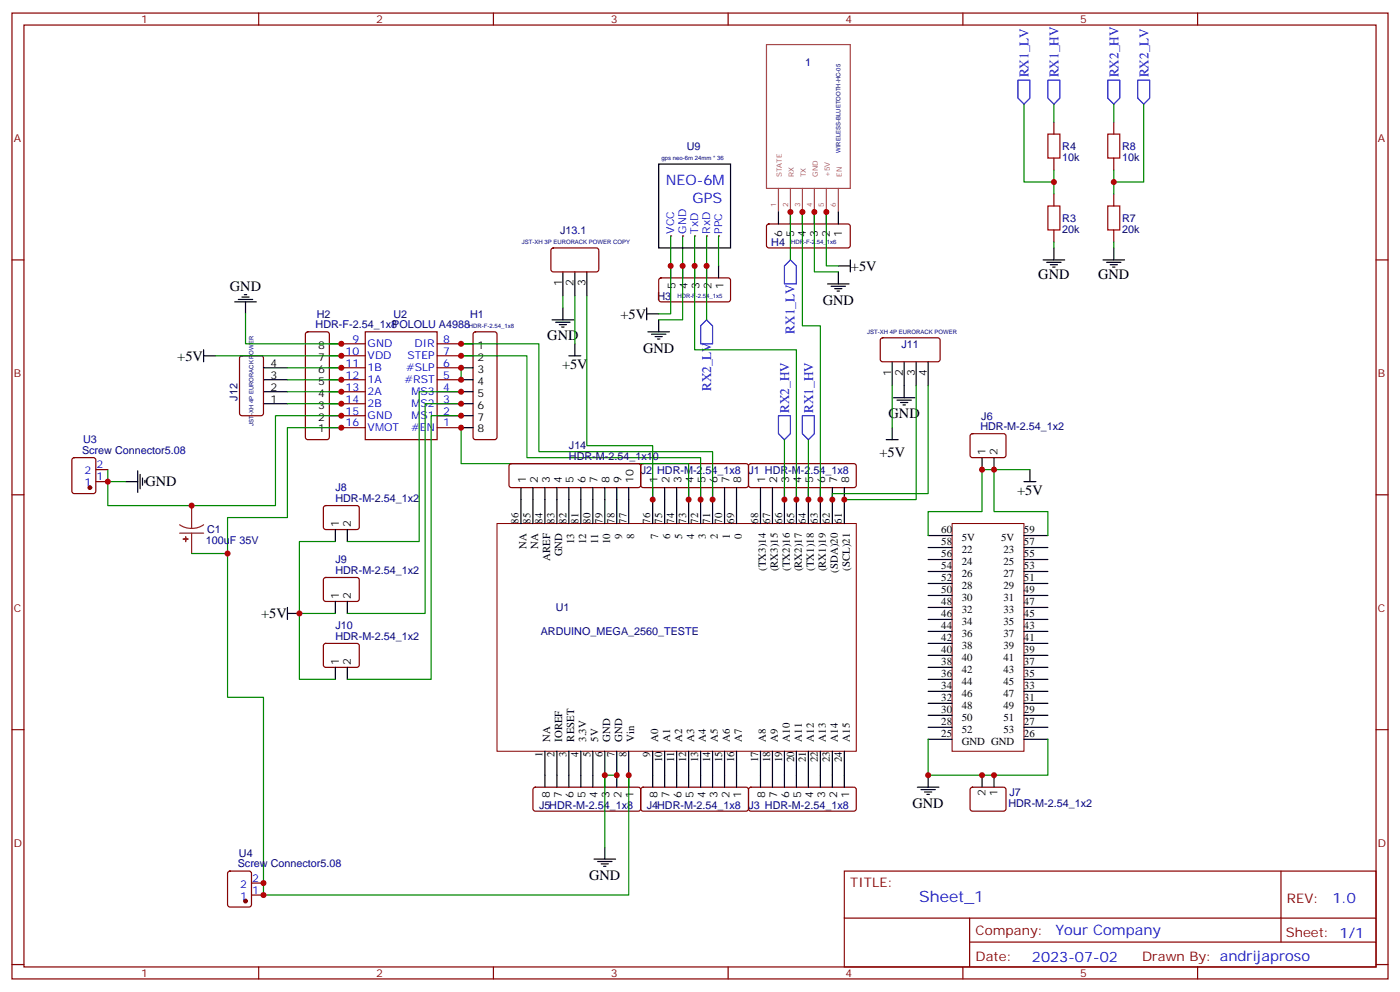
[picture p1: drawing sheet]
<svg xmlns="http://www.w3.org/2000/svg" width="412mm" height="292mm" viewBox="0 0 412 292" stroke-linecap="round" stroke-linejoin="round" font-family="sans-serif">
<g fill="none" stroke="#870000" stroke-width=".35">
<path d="M3.5 3.8h405.4v284.4h-405.4zM7.1 7.4h398.2v277.3h-398.2zM76.2 3.8v3.6M145.3 3.8v3.6M214.5 3.8v3.6M283.6 3.8v3.6M352.8 3.8v3.6M3.5 76.5h3.6M162.5 73.2l.5-.2h13l.4 .7-.1 5.9-.6 .4h-13l-.4-.7v-5.6zM226 66.1l.5-.2 23.5 .1 .5 .6-.1 6-.6 .4-23.6-.1-.4-.6v-5.7zM405.3 76.5h3.6M90.2 97.9l.5-.2h5.6l.5 .2 .2 .5v30.3l-.2 .5-.5 .2h-5.6l-.5-.2-.2-.5v-30.3z"/>
<path d="M107.6 97.7h21.2v31.7h-21.2zM139.6 97.9l.5-.2h5.6l.5 .2 .2 .5v30.3l-.2 .5-.5 .2h-5.6l-.5-.2-.3-.5v-30.3zM194.3 82l.4-.2 20.1 .1 .4 .6-.1 5.9-.6 .5-20-.1-.5-.6v-5.7zM259.5 99.7l.5-.3 16.5 .1 .4 .7v5.9l-.7 .4-16.5-.1-.4-.6v-5.6zM70.8 104.9l.5-.2h5.6l.7 .5v16.5l-.5 .6-5.8 .1-.7-.5v-16.5zM100.5 118.9h7.1M100.5 115.3h7.1M100.5 111.8h7.1M100.5 108.3h7.1M100.5 104.7h7.1M100.5 101.2h7.1M128.8 118.9h7"/>
<path d="M128.8 115.3h7M128.8 111.8h7M128.8 108.3h7M128.8 104.7h7M128.8 101.2h7M21.4 134.9l.5-.2h5.6l.7 .5v9.4l-.4 .7h-5.9l-.7-.5v-9.4zM28.2 138.3h3.5M100.5 125.9h7.1M100.5 122.4h7.1M128.8 125.9h7M128.8 122.4h7M189 136.7l.4-.2h30.4l.5 .2 .2 .5v5.6l-.2 .5-.5 .2h-30.4l-.5-.2-.2-.5v-5.6z"/>
<path d="M220.7 136.7l.5-.2h30.3l.5 .2 .2 .5v5.6l-.2 .5-.5 .2h-30.3l-.5-.2-.2-.5v-5.6zM286 127.9l.5-.2h9.4l.4 .7v5.9l-.7 .4h-9.4l-.4-.7v-5.6zM3.5 145.7h3.6M28.2 141.8h3.5M95.5 149l.5-.2 9.4 .1 .4 .6v6l-.7 .4-9.4-.1-.5-.6v-5.7zM405.3 145.7h3.6M95.5 170.2l.5-.2 9.4 .1 .4 .6v5.9l-.7 .5-9.4-.1-.5-.6v-5.7zM95.5 189.6l.5-.2 9.4 .1 .4 .6v5.9l-.7 .5-9.4-.1-.5-.6v-5.7zM3.5 214.8h3.6M405.3 214.8h3.6M157.2 231.9l.5-.2h30.3l.5 .2 .2 .5v5.7l-.2 .5-.5 .2h-30.3l-.5-.2-.2-.5v-5.7zM189 231.9l.4-.2h30.4l.5 .2 .2 .5v5.7l-.2 .5-.5 .2h-30.4l-.5-.2-.2-.5v-5.7z"/>
<path d="M220.7 231.9l.5-.2h30.3l.5 .2 .2 .5v5.7l-.2 .5-.5 .2h-30.3l-.5-.2-.2-.5v-5.7zM286 231.9l.5-.2 9.4 .1 .4 .6v6l-.7 .4-9.4-.1-.4-.6v-5.7zM67.3 256.6l.4-.2h5.7l.6 .5 .1 9.4-.5 .7h-5.9l-.6-.4-.1-9.5zM74.1 260h3.5M248.7 256.4h156.6v28.3h-156.6zM377.3 256.5v20.8M74.1 263.5h3.5M248.7 270.3h156.5M285.6 277.3h119.6M285.6 270.3v14.1M3.5 284h3.6M76.2 284.7v3.5"/>
<path d="M145.3 284.7v3.5M214.5 284.7v3.5M283.6 284.7v3.5M352.8 284.7v3.5M405.3 284h3.6"/>
</g>
<path d="M146.4 154.1h105.8v67.1h-105.8zM280.5 154.1h21.1v67.1h-21.1z" fill="none" stroke="#800000" stroke-width=".29"/>
<g fill="none" stroke="#000" stroke-width=".35">
<path d="M197.6 78.3v3.5M201.1 78.3v3.5M204.6 78.3v3.5M208.1 78.3v3.5M211.7 78.3v3.5M229.3 62.4v3.5M232.8 62.4v3.5M236.4 62.4v3.5M239.9 62.4v3.5M243.4 62.4v3.5M246.9 62.4v3.5M246.9 78.3h3.6"/>
<path d="M250.5 76.5v3.5M69.1 88.9h6.4M70.2 88.2h4.2M71.3 87.5h2.1M72 86.7h.7M72.3 88.9v3.5M162.6 94.2h6.4M163.7 94.9h4.2M164.7 95.6h2.2M165.5 96.3h.7M165.8 80v7.1M165.8 90.6v3.6"/>
<path d="M169.3 80v7.1M172.9 80v7.1M190.5 92.4h3.5M190.5 90.6v3.6M190.9 97.7h6.3M191.9 98.4h4.2M193 99.1h2.1M193.7 99.8h.7M194 94.2v3.5M243.8 83.6h6.3M244.8 84.3h4.3M245.9 85h2.1"/>
<path d="M246.6 85.7h.7M246.9 80v3.6M60 104.7h3.5M60 103v3.5M77.6 108.3h7.1M77.6 111.8h7.1M77.6 115.3h7.1M77.6 118.9h7.1M97 101.2h3.5M97 104.7h3.5M97 108.3h3.5M97 111.8h3.5"/>
<path d="M97 115.3h3.5M97 118.9h3.5M135.8 101.2h3.5M135.8 104.7h3.5M135.8 108.3h3.5M135.8 111.8h3.5M135.8 115.3h3.5M135.8 118.9h3.5M167.6 104.7h3.5M169.3 101.2v3.5M262.8 106.5v7.1M263.2 117.1h6.3"/>
<path d="M264.2 117.8h4.3M265.3 118.5h2.1M266 119.2h.7M266.3 106.5v10.6M269.9 106.5v7.1M273.4 106.5v7.1M40.6 138.6v6.4M41.3 139.7v4.2M97 122.4h3.5M97 125.9h3.5M135.8 122.4h3.5M135.8 125.9h3.5"/>
<path d="M261.1 129.4h3.5M262.8 125.9v3.5M289.3 134.7v3.6M292.8 134.7v3.6M303.4 138.3v3.5M37 141.8h3.6M42 140.7v2.1M42.7 141.4v.7M98.8 155.9v3.5M102.3 155.9v3.5M153.5 147.1v7M157 147.1v7"/>
<path d="M160.5 147.1v7M164 147.1v7M167.6 147.1v7M171.1 147.1v7M174.6 147.1v7M178.2 147.1v7M181.7 147.1v7M185.2 147.1v7M192.3 143.5v10.6M195.8 143.5v10.6M199.3 143.5v10.6M202.8 143.5v10.6"/>
<path d="M206.4 143.5v10.6M209.9 143.5v10.6M213.4 143.5v10.6M217 143.5v10.6M224 143.5v10.6M227.5 143.5v10.6M231.1 143.5v10.6M234.6 143.5v10.6M238.1 143.5v10.6M241.7 143.5v10.6M245.2 143.5v10.6M248.7 143.5v10.6"/>
<path d="M273.4 157.7h7.1M301.6 157.7h7.1M301.6 141.8h3.6M84.7 178.8v3.6M98.8 177.1v3.5M102.3 177.1v3.5M273.4 178.8h7.1M273.4 175.3h7.1M273.4 171.8h7.1M273.4 168.2h7.1M273.4 164.7h7.1M273.4 161.2h7.1"/>
<path d="M301.6 178.8h7.1M301.6 175.3h7.1M301.6 171.8h7.1M301.6 168.2h7.1M301.6 164.7h7.1M301.6 161.2h7.1M84.7 180.6h3.5M98.8 196.5v3.5M102.3 196.5v3.5M273.4 200h7.1M273.4 196.5h7.1M273.4 192.9h7.1"/>
<path d="M273.4 189.4h7.1M273.4 185.9h7.1M273.4 182.4h7.1M301.6 200h7.1M301.6 196.5h7.1M301.6 192.9h7.1M301.6 189.4h7.1M301.6 185.9h7.1M301.6 182.4h7.1M273.4 217.6h7.1M273.4 214.1h7.1M273.4 210.6h7.1"/>
<path d="M273.4 207h7.1M273.4 203.5h7.1M301.6 217.6h7.1M301.6 214.1h7.1M301.6 210.6h7.1M301.6 207h7.1M301.6 203.5h7.1M160.5 221.2v10.5M164 221.2v10.5M167.6 221.2v10.5M171.1 221.2v10.5M174.6 221.2v10.5"/>
<path d="M178.2 221.2v10.5M181.7 221.2v10.5M185.2 221.2v10.5M192.3 221.2v10.5M195.8 221.2v10.5M199.3 221.2v10.5M202.8 221.2v10.5M206.4 221.2v10.5M209.9 221.2v10.5M213.4 221.2v10.5M217 221.2v10.5M224 221.2v10.5"/>
<path d="M227.5 221.2v10.5M231.1 221.2v10.5M234.6 221.2v10.5M238.1 221.2v10.5M241.7 221.2v10.5M245.2 221.2v10.5M248.7 221.2v10.5M270.2 231.7h6.4M271.3 232.4h4.2M272.3 233.2h2.2M273 233.9h.8M273.4 228.2v3.5"/>
<path d="M289.3 228.2v3.5M292.8 228.2v3.5M175 252.9h6.3M176 253.6h4.3M177.1 254.3h2.1M177.8 255h.7M178.2 249.4v3.5"/>
</g>
<path d="M225.8 13.1h24.7v42.4h-24.7zM229.3 55.5v6.9M232.8 55.5v6.9M236.4 55.5v6.9M239.9 55.5v6.9M243.4 55.5v6.9M246.9 55.5v6.9" fill="none" stroke="#a64a4a" stroke-width=".35"/>
<g fill="none" stroke="#008700" stroke-width=".35">
<path d="M201.1 69.5v24.7h-7.1M239.9 62.4v17.6h7M243.4 62.4v15.9h3.5M72.3 92.4v8.8h28.2M165.8 87.1v3.5M169.3 87.1v14.1M172.9 87.1v44.1h19.4v15.9M63.5 104.7h37M84.7 118.9h15.8M84.7 115.3h15.8M84.7 111.8h15.8M84.7 108.3h15.8"/>
<path d="M135.8 101.2h22.9v31.8h51.2v14.1M135.8 104.7h19.4v30h51.2v12.4M135.8 118.9h-10.6v61.7h-22.9M135.8 115.3h-12.3v44.1h-21.2M135.8 108.3v3.5M262.8 113.6v12.3M269.9 113.6v33.5h-21.2M273.4 113.6v31.7h-28.2v1.8M31.7 138.3v3.5h5.3M100.5 125.9h-15.8v26.5h-17.7v52.9h10.6v58.2h107.6v-35.3M100.5 122.4h-19.4v26.4h-49.4v-7M135.8 125.9v10.6h67v10.6"/>
<path d="M135.8 122.4h-8.8v77.6h-24.7M292.8 138.3h-3.5v12.3h-15.9v7.1M292.8 138.3v12.3h15.9v7.1M292.8 138.3h10.6M98.8 159.4h-10.6v21.2h10.6M56.4 162.9h10.6M88.2 180.6v19.4h10.6M273.4 217.6v10.6h35.3v-10.6M181.7 228.2h-3.5v21.2"/>
</g>
<g fill="#870000" stroke="#870000" stroke-width=".35">
<circle cx="26.5" cy="143.5" r=".53"/>
<circle cx="72.3" cy="265.3" r=".53"/>
</g>
<path d="M52.9 154.5l1.7 .8 1.8 .2M52.9 157h7.1M56.4 148.8v6.7M56.4 157v5.9M60 154.5l-1.7 .8-1.9 .2" fill="none" stroke="#8c2424" stroke-width=".35"/>
<g fill="#8c2424" stroke="#8c2424" stroke-width=".35">
<path d="M54 158.7h1.4z"/>
<path d="M54.7 158v1.4z"/>
</g>
<g fill="#870000">
<circle cx="211.7" cy="69.5" r=".18"/>
<circle cx="208.1" cy="69.5" r=".18"/>
<circle cx="204.6" cy="69.5" r=".18"/>
<circle cx="201.1" cy="69.5" r=".18"/>
<circle cx="197.6" cy="69.5" r=".18"/>
</g>
<g fill="none" stroke="#000" stroke-width=".35">
<path d="M194 48.3h21.2v24.7h-21.2zM307.3 76.5h6.3M308.3 77.2h4.3M309.4 77.9h2.1M310.1 78.6h.7M310.4 73v3.5M324.9 76.5h6.4M326 77.2h4.2M327 77.9h2.1M327.7 78.6h.7M328.1 73v3.5M153.5 143.5v3.6"/>
<path d="M157 143.5v3.6M160.5 143.5v3.6M164 143.5v3.6M167.6 143.5v3.6M171.1 143.5v3.6M174.6 143.5v3.6M178.2 143.5v3.6M181.7 143.5v3.6M185.2 143.5v3.6"/>
</g>
<g fill="none" stroke="#008700" stroke-width=".35">
<path d="M301.6 30.7v22.9h8.8M310.4 30.7v5.2M328.1 30.7v5.2M336.9 30.7v22.9h-8.8M310.4 50.1v7M328.1 50.1v7M197.6 69.5v22.9h-3.6M204.6 69.5v33.5h30v44.1M208.1 69.5v24.7M211.7 69.5v8.8M232.8 62.4v14.1M236.4 62.4v33.5h5.3v51.2"/>
<path d="M310.4 71.2v1.8M328.1 71.2v1.8M231.1 129.4v17.7M238.1 129.4v17.7"/>
</g>
<path d="M308.7 39.5h3.5v7h-3.5zM326.3 39.5h3.5v7h-3.5zM308.7 60.6h3.5v7.1h-3.5zM326.3 60.6h3.5v7.1h-3.5z" fill="none" stroke="#a10000" stroke-width=".35"/>
<path d="M310.4 35.9v3.6M328.1 35.9v3.6M310.4 46.5v3.6M310.4 57.1v3.5M328.1 46.5v3.6M328.1 57.1v3.5M310.4 67.7v3.5M328.1 67.7v3.5M150.2 136.7l.4-.2h37.4l.5 .2 .2 .5v5.6l-.2 .5-.5 .2h-37.4l-.5-.2-.2-.5v-5.6z" fill="none" stroke="#870000" stroke-width=".35"/>
<path d="M299.9 23.6h3.5v5.3l-1.8 1.8-1.7-1.8zM308.7 23.6h3.5v5.3l-1.8 1.8-1.7-1.8zM326.3 23.6h3.5v5.3l-1.7 1.8-1.8-1.8zM335.1 23.6h3.6v5.3l-1.8 1.8-1.8-1.8zM232.8 76.5l1.8 1.8v5.3h-3.5v-5.3zM208.1 94.2l1.8 1.7v5.3h-3.5v-5.3zM229.3 122.4h3.5v5.3l-1.7 1.7-1.8-1.7zM236.4 122.4h3.5v5.3l-1.8 1.7-1.7-1.7z" fill="none" stroke="#00f" stroke-width=".35"/>
<g fill="#c00">
<circle cx="178.2" cy="228.2" r=".88"/>
<circle cx="181.7" cy="228.2" r=".88"/>
<circle cx="185.2" cy="228.2" r=".88"/>
<circle cx="31.8" cy="141.8" r=".88"/>
<circle cx="100.5" cy="118.9" r=".88"/>
<circle cx="100.5" cy="115.3" r=".88"/>
<circle cx="100.5" cy="111.8" r=".88"/>
<circle cx="100.5" cy="108.3" r=".88"/>
<circle cx="248.7" cy="147.1" r=".88"/>
<circle cx="245.2" cy="147.1" r=".88"/>
<circle cx="292.8" cy="138.3" r=".88"/>
<circle cx="289.3" cy="138.3" r=".88"/>
<circle cx="292.8" cy="228.2" r=".88"/>
<circle cx="289.3" cy="228.2" r=".88"/>
<circle cx="273.4" cy="228.2" r=".88"/>
<circle cx="239.9" cy="62.4" r=".88"/>
<circle cx="243.4" cy="62.4" r=".88"/>
<circle cx="135.8" cy="101.2" r=".88"/>
<circle cx="209.9" cy="147.1" r=".88"/>
<circle cx="206.4" cy="147.1" r=".88"/>
<circle cx="135.8" cy="104.7" r=".88"/>
<circle cx="135.8" cy="108.3" r=".88"/>
<circle cx="135.8" cy="111.8" r=".88"/>
<circle cx="135.8" cy="125.9" r=".88"/>
<circle cx="202.8" cy="147.1" r=".88"/>
<circle cx="192.3" cy="147.1" r=".88"/>
<circle cx="88.2" cy="180.6" r=".88"/>
<circle cx="135.8" cy="122.4" r=".88"/>
<circle cx="135.8" cy="118.9" r=".88"/>
<circle cx="135.8" cy="115.3" r=".88"/>
<circle cx="100.5" cy="122.4" r=".88"/>
<circle cx="100.5" cy="125.9" r=".88"/>
<circle cx="100.5" cy="101.2" r=".88"/>
<circle cx="100.5" cy="104.7" r=".88"/>
<circle cx="77.6" cy="263.5" r=".88"/>
<circle cx="77.6" cy="260" r=".88"/>
<circle cx="56.4" cy="148.8" r=".88"/>
<circle cx="67" cy="162.9" r=".88"/>
<circle cx="201.1" cy="78.3" r=".88"/>
<circle cx="310.4" cy="53.6" r=".88"/>
<circle cx="328.1" cy="53.6" r=".88"/>
<circle cx="197.6" cy="78.3" r=".88"/>
<circle cx="208.1" cy="78.3" r=".88"/>
<circle cx="231.1" cy="147.1" r=".88"/>
<circle cx="238.1" cy="147.1" r=".88"/>
<circle cx="232.8" cy="62.4" r=".88"/>
<circle cx="236.4" cy="62.4" r=".88"/>
<circle cx="241.7" cy="147.1" r=".88"/>
<circle cx="234.6" cy="147.1" r=".88"/>
<circle cx="204.6" cy="78.3" r=".88"/>
</g>
<text font-size="4.6" fill="#00f" x="270.8" y="265.5">Sheet_1</text>
<g font-size="4.2" fill="#00f">
<text x="196.1" y="54.5">NEO-6M</text>
<text x="204" y="59.8">GPS</text>
<text x="392.5" y="265.7">1.0</text>
<text x="310.9" y="275.3">Your Company</text>
<text x="304" y="283.1">2023-07-02</text>
</g>
<g font-size="4.2">
<text x="250.6" y="79.8">+5V</text>
<text x="305.9" y="82.2">GND</text>
<text x="323.5" y="82.2">GND</text>
<text x="67.7" y="85.6">GND</text>
<text x="242.4" y="89.7">GND</text>
<text x="182.8" y="93.9">+5V</text>
<text x="161.2" y="100.2">GND</text>
<text x="52.2" y="106.2">+5V</text>
<text x="189.4" y="103.8">GND</text>
<text x="165.6" y="108.7">+5V</text>
<text x="261.8" y="123.1">GND</text>
<text x="259" y="134.4">+5V</text>
<text x="42.9" y="143.2">GND</text>
<text x="299.6" y="145.8">+5V</text>
<text x="76.9" y="182">+5V</text>
<text x="268.8" y="237.8">GND</text>
<text x="173.6" y="259">GND</text>
</g>
<g font-size="3.9" fill="#00f">
<text x="303" y="22.8" transform="rotate(-90 303 22.8)">RX1_LV</text>
<text x="311.8" y="22.8" transform="rotate(-90 311.8 22.8)">RX1_HV</text>
<text x="329.5" y="22.8" transform="rotate(-90 329.5 22.8)">RX2_HV</text>
<text x="338.3" y="22.8" transform="rotate(-90 338.3 22.8)">RX2_LV</text>
<text x="234.1" y="98.2" transform="rotate(-90 234.1 98.2)">RX1_LV</text>
<text x="209.4" y="115.1" transform="rotate(-90 209.4 115.1)">RX2_LV</text>
<text x="232.4" y="121.5" transform="rotate(-90 232.4 121.5)">RX2_HV</text>
<text x="239.5" y="121.5" transform="rotate(-90 239.5 121.5)">RX1_HV</text>
</g>
<g font-size="3.9" fill="#800">
<text x="250.5" y="261">TITLE:</text>
<text x="379.1" y="265.7">REV:</text>
<text x="287.4" y="275.2">Company:</text>
<text x="378.7" y="275.8">Sheet: 1/1</text>
<text x="287.4" y="282.9">Date:</text>
<text x="336.4" y="283">Drawn By: andrijaproso</text>
</g>
<g font-size="3.2" fill="#800">
<text x="41.6" y="6.8">1</text>
<text x="110.8" y="6.8">2</text>
<text x="179.9" y="6.8">3</text>
<text x="249.1" y="6.8">4</text>
<text x="318.2" y="6.8">5</text>
<text x="4.1" y="41.9">A</text>
<text x="405.9" y="41.9">A</text>
<text x="4.1" y="111.1">B</text>
<text x="405.9" y="111.1">B</text>
<text x="4.1" y="180.2">C</text>
<text x="405.9" y="180.2">C</text>
<text x="4.1" y="249.4">D</text>
<text x="405.9" y="249.4">D</text>
<text x="41.6" y="287.7">1</text>
<text x="110.8" y="287.7">2</text>
<text x="179.9" y="287.7">3</text>
<text x="249.1" y="287.7">4</text>
<text x="318.2" y="287.7">5</text>
</g>
<g font-size="3.2" fill="#000080">
<text x="237.2" y="19.5">1</text>
<text x="202.3" y="44.1">U9</text>
<text x="312.9" y="47.4">10k</text>
<text x="312.9" y="44.1">R4</text>
<text x="330.6" y="47.4">10k</text>
<text x="330.6" y="44.1">R8</text>
<text x="312.9" y="65.3">R3</text>
<text x="330.6" y="65.3">R7</text>
<text x="165" y="68.9">J13.1</text>
<text x="312.9" y="68.5">20k</text>
<text x="330.6" y="68.5">20k</text>
<text x="227.2" y="72.4">H4</text>
<text x="193.7" y="88.2">H3</text>
<text x="93.3" y="93.5">H2</text>
<text x="115.9" y="93.5">U2</text>
<text x="138.5" y="93.5">H1</text>
<text x="93" y="96.6">HDR-F-2.54_1x8POLOLU A4988</text>
<text x="265.6" y="102.4">J11</text>
<text x="69.9" y="118" transform="rotate(-90 69.9 118)">J12</text>
<text x="289.1" y="123.6">J6</text>
<text x="24.5" y="130.5">U3</text>
<text x="288.8" y="126.6">HDR-M-2.54_1x2</text>
<text x="24.2" y="133.7">Screw Connector5.08</text>
<text x="167.6" y="135.4">HDR-M-2.54_1x10</text>
<text x="167.6" y="132.3">J14</text>
<text x="188.8" y="139.4">J2</text>
<text x="193.6" y="139.4">HDR-M-2.54_1x8</text>
<text x="220.5" y="139.4">J1 HDR-M-2.54_1x8</text>
<text x="98.8" y="147.8">HDR-M-2.54_1x2</text>
<text x="98.8" y="144.6">J8</text>
<text x="60.7" y="160.2">100uF 35V</text>
<text x="61" y="157">C1</text>
<text x="98.8" y="165.8">J9</text>
<text x="98.8" y="168.9">HDR-M-2.54_1x2</text>
<text x="163.7" y="180">U1</text>
<text x="98.8" y="185.2">J10</text>
<text x="98.8" y="188.3">HDR-M-2.54_1x2</text>
<text x="159.3" y="187">ARDUINO_MEGA_2560_TESTE</text>
<text x="158.8" y="238.2">J5HDR-M-2.54_1x8</text>
<text x="190.5" y="238.2">J4HDR-M-2.54_1x8</text>
<text x="220.5" y="238.2">J3 HDR-M-2.54_1x8</text>
<text x="297" y="237.5">HDR-M-2.54_1x2</text>
<text x="297.3" y="234.4">J7</text>
<text x="70" y="255.4">Screw Connector5.08</text>
<text x="70.4" y="252.2">U4</text>
</g>
<g font-size="3.2" fill="#00f">
<text x="198.6" y="68.8" transform="rotate(-90 198.6 68.8)">VCC</text>
<text x="202.1" y="68.8" transform="rotate(-90 202.1 68.8)">GND</text>
<text x="205.7" y="68.8" transform="rotate(-90 205.7 68.8)">TxD</text>
<text x="209.2" y="68.8" transform="rotate(-90 209.2 68.8)">RxD</text>
<text x="212.7" y="68.8" transform="rotate(-90 212.7 68.8)">PPC</text>
<text x="103.8" y="100.9">9</text>
<text x="130.5" y="100.9">8</text>
<text x="101.8" y="104.4">10</text>
<text x="101.8" y="107.9">11</text>
<text x="108.3" y="102.3">GND</text>
<text x="108.3" y="105.8">VDD</text>
<text x="120" y="105.8">STEP</text>
<text x="122.1" y="102.3">DIR</text>
<text x="130.5" y="107.9">6</text>
<text x="130.5" y="104.4">7</text>
<text x="101.8" y="111.4">12</text>
<text x="108.3" y="109.3">1B</text>
<text x="108.3" y="112.9">1A</text>
<text x="119.1" y="112.9">#RST</text>
<text x="119.6" y="109.3">#SLP</text>
<text x="130.5" y="111.4">5</text>
<text x="101.8" y="115">13</text>
<text x="101.8" y="118.5">14</text>
<text x="108.3" y="116.4">2A</text>
<text x="108.3" y="119.9">2B</text>
<text x="121.2" y="119.9">MS2</text>
<text x="121.2" y="116.4">MS3</text>
<text x="130.5" y="118.5">3</text>
<text x="130.5" y="115">4</text>
<text x="101.8" y="122">15</text>
<text x="101.8" y="125.6">16</text>
<text x="108.3" y="123.4">GND</text>
<text x="121.2" y="123.4">MS1</text>
<text x="130.5" y="125.6">1</text>
<text x="130.5" y="122">2</text>
<text x="108.3" y="127">VMOT</text>
<text x="121.1" y="127">#EN</text>
<text x="28.4" y="137.9">2</text>
<text x="24.9" y="143.2">1</text>
<text x="24.9" y="139.7">2</text>
<text x="28.4" y="141.4">1</text>
<text x="70.8" y="261.4">2</text>
<text x="74.3" y="263.1">1</text>
<text x="74.3" y="259.6">2</text>
<text x="70.8" y="264.9">1</text>
</g>
<g font-size="3.2">
<text x="230.4" y="69.7" transform="rotate(-90 230.4 69.7)">6</text>
<text x="233.9" y="69.7" transform="rotate(-90 233.9 69.7)">5</text>
<text x="237.4" y="69.7" transform="rotate(-90 237.4 69.7)">4</text>
<text x="240.9" y="69.7" transform="rotate(-90 240.9 69.7)">3</text>
<text x="244.5" y="69.7" transform="rotate(-90 244.5 69.7)">2</text>
<text x="248" y="69.7" transform="rotate(-90 248 69.7)">1</text>
<text x="165.5" y="84.2" transform="rotate(-90 165.5 84.2)">1</text>
<text x="169" y="84.2" transform="rotate(-90 169 84.2)">2</text>
<text x="172.5" y="84.2" transform="rotate(-90 172.5 84.2)">3</text>
<text x="199" y="85.1" transform="rotate(-90 199 85.1)">5</text>
<text x="202.5" y="85.1" transform="rotate(-90 202.5 85.1)">4</text>
<text x="206" y="85.1" transform="rotate(-90 206 85.1)">3</text>
<text x="209.5" y="85.1" transform="rotate(-90 209.5 85.1)">2</text>
<text x="213.1" y="85.1" transform="rotate(-90 213.1 85.1)">1</text>
<text x="79.7" y="107.9">4</text>
<text x="93.7" y="106.2">7</text>
<text x="93.7" y="102.6">8</text>
<text x="140.7" y="102.6">1</text>
<text x="140.7" y="106.2">2</text>
<text x="79.7" y="111.4">3</text>
<text x="93.7" y="113.2">5</text>
<text x="93.7" y="109.7">6</text>
<text x="140.7" y="109.7">3</text>
<text x="140.7" y="113.2">4</text>
<text x="262.5" y="110.6" transform="rotate(-90 262.5 110.6)">1</text>
<text x="266" y="110.6" transform="rotate(-90 266 110.6)">2</text>
<text x="269.5" y="110.6" transform="rotate(-90 269.5 110.6)">3</text>
<text x="273" y="110.6" transform="rotate(-90 273 110.6)">4</text>
<text x="79.7" y="115">2</text>
<text x="79.7" y="118.5">1</text>
<text x="93.7" y="116.7">4</text>
<text x="140.7" y="116.7">5</text>
<text x="93.7" y="123.8">2</text>
<text x="93.7" y="120.3">3</text>
<text x="140.7" y="120.3">6</text>
<text x="140.7" y="123.8">7</text>
<text x="93.7" y="127.3">1</text>
<text x="140.7" y="127.3">8</text>
<text x="290.3" y="134" transform="rotate(-90 290.3 134)">1</text>
<text x="293.9" y="134" transform="rotate(-90 293.9 134)">2</text>
<text x="154.9" y="142.2" transform="rotate(-90 154.9 142.2)">1</text>
<text x="158.4" y="142.2" transform="rotate(-90 158.4 142.2)">2</text>
<text x="161.9" y="142.2" transform="rotate(-90 161.9 142.2)">3</text>
<text x="165.5" y="142.2" transform="rotate(-90 165.5 142.2)">4</text>
<text x="169" y="142.2" transform="rotate(-90 169 142.2)">5</text>
<text x="172.5" y="142.2" transform="rotate(-90 172.5 142.2)">6</text>
<text x="176" y="142.2" transform="rotate(-90 176 142.2)">7</text>
<text x="179.6" y="142.2" transform="rotate(-90 179.6 142.2)">8</text>
<text x="183.1" y="142.2" transform="rotate(-90 183.1 142.2)">9</text>
<text x="186.6" y="142.2" transform="rotate(-90 186.6 142.2)">10</text>
<text x="193.7" y="142.2" transform="rotate(-90 193.7 142.2)">1</text>
<text x="197.2" y="142.2" transform="rotate(-90 197.2 142.2)">2</text>
<text x="200.7" y="142.2" transform="rotate(-90 200.7 142.2)">3</text>
<text x="204.3" y="142.2" transform="rotate(-90 204.3 142.2)">4</text>
<text x="207.8" y="142.2" transform="rotate(-90 207.8 142.2)">5</text>
<text x="211.3" y="142.2" transform="rotate(-90 211.3 142.2)">6</text>
<text x="214.8" y="142.2" transform="rotate(-90 214.8 142.2)">7</text>
<text x="218.4" y="142.2" transform="rotate(-90 218.4 142.2)">8</text>
<text x="225.4" y="142.2" transform="rotate(-90 225.4 142.2)">1</text>
<text x="229" y="142.2" transform="rotate(-90 229 142.2)">2</text>
<text x="232.5" y="142.2" transform="rotate(-90 232.5 142.2)">3</text>
<text x="236" y="142.2" transform="rotate(-90 236 142.2)">4</text>
<text x="239.5" y="142.2" transform="rotate(-90 239.5 142.2)">5</text>
<text x="243.1" y="142.2" transform="rotate(-90 243.1 142.2)">6</text>
<text x="246.6" y="142.2" transform="rotate(-90 246.6 142.2)">7</text>
<text x="250.1" y="142.2" transform="rotate(-90 250.1 142.2)">8</text>
<text x="99.8" y="155.2" transform="rotate(-90 99.8 155.2)">1</text>
<text x="103.4" y="155.2" transform="rotate(-90 103.4 155.2)">2</text>
<text x="152.8" y="154.1" transform="rotate(-90 152.8 154.1)">86</text>
<text x="156.3" y="154.1" transform="rotate(-90 156.3 154.1)">85</text>
<text x="159.8" y="154.1" transform="rotate(-90 159.8 154.1)">84</text>
<text x="163.3" y="154.1" transform="rotate(-90 163.3 154.1)">83</text>
<text x="166.9" y="154.1" transform="rotate(-90 166.9 154.1)">82</text>
<text x="170.4" y="154.1" transform="rotate(-90 170.4 154.1)">81</text>
<text x="173.9" y="154.1" transform="rotate(-90 173.9 154.1)">80</text>
<text x="177.4" y="154.1" transform="rotate(-90 177.4 154.1)">79</text>
<text x="181" y="154.1" transform="rotate(-90 181 154.1)">78</text>
<text x="184.5" y="154.1" transform="rotate(-90 184.5 154.1)">77</text>
<text x="191.6" y="154.1" transform="rotate(-90 191.6 154.1)">76</text>
<text x="195.1" y="154.1" transform="rotate(-90 195.1 154.1)">75</text>
<text x="198.6" y="154.1" transform="rotate(-90 198.6 154.1)">74</text>
<text x="202.1" y="154.1" transform="rotate(-90 202.1 154.1)">73</text>
<text x="205.7" y="154.1" transform="rotate(-90 205.7 154.1)">72</text>
<text x="209.2" y="154.1" transform="rotate(-90 209.2 154.1)">71</text>
<text x="212.7" y="154.1" transform="rotate(-90 212.7 154.1)">70</text>
<text x="216.3" y="154.1" transform="rotate(-90 216.3 154.1)">69</text>
<text x="223.3" y="154.1" transform="rotate(-90 223.3 154.1)">68</text>
<text x="226.8" y="154.1" transform="rotate(-90 226.8 154.1)">67</text>
<text x="230.4" y="154.1" transform="rotate(-90 230.4 154.1)">66</text>
<text x="233.9" y="154.1" transform="rotate(-90 233.9 154.1)">65</text>
<text x="237.4" y="154.1" transform="rotate(-90 237.4 154.1)">64</text>
<text x="240.9" y="154.1" transform="rotate(-90 240.9 154.1)">63</text>
<text x="244.5" y="154.1" transform="rotate(-90 244.5 154.1)">62</text>
<text x="248" y="154.1" transform="rotate(-90 248 154.1)">61</text>
<text x="155" y="161.5" transform="rotate(-90 155 161.5)">NA</text>
<text x="158.6" y="161.5" transform="rotate(-90 158.6 161.5)">NA</text>
<text x="169.2" y="160.1" transform="rotate(-90 169.2 160.1)">13</text>
<text x="172.7" y="160.1" transform="rotate(-90 172.7 160.1)">12</text>
<text x="176.2" y="160.1" transform="rotate(-90 176.2 160.1)">11</text>
<text x="179.7" y="160.1" transform="rotate(-90 179.7 160.1)">10</text>
<text x="183.3" y="158.5" transform="rotate(-90 183.3 158.5)">9</text>
<text x="186.8" y="158.5" transform="rotate(-90 186.8 158.5)">8</text>
<text x="193.9" y="158.5" transform="rotate(-90 193.9 158.5)">7</text>
<text x="197.4" y="158.5" transform="rotate(-90 197.4 158.5)">6</text>
<text x="200.9" y="158.5" transform="rotate(-90 200.9 158.5)">5</text>
<text x="204.4" y="158.5" transform="rotate(-90 204.4 158.5)">4</text>
<text x="208" y="158.5" transform="rotate(-90 208 158.5)">3</text>
<text x="211.5" y="158.5" transform="rotate(-90 211.5 158.5)">2</text>
<text x="215" y="158.5" transform="rotate(-90 215 158.5)">1</text>
<text x="218.5" y="158.5" transform="rotate(-90 218.5 158.5)">0</text>
<text x="277.3" y="160.5">58</text>
<text x="277.3" y="157">60</text>
<text x="283.3" y="159.2">5V</text>
<text x="294.9" y="159.2">5V</text>
<text x="301.6" y="160.5">57</text>
<text x="301.6" y="157">59</text>
<text x="162.1" y="165" transform="rotate(-90 162.1 165)">AREF</text>
<text x="165.6" y="163.8" transform="rotate(-90 165.6 163.8)">GND</text>
<text x="250.3" y="168" transform="rotate(-90 250.3 168)">(SCL)21</text>
<text x="277.3" y="167.5">54</text>
<text x="277.3" y="164">56</text>
<text x="283.3" y="166.3">24</text>
<text x="283.3" y="162.8">22</text>
<text x="295.6" y="166.3">25</text>
<text x="295.6" y="162.8">23</text>
<text x="301.6" y="167.5">53</text>
<text x="301.6" y="164">55</text>
<text x="225.6" y="168" transform="rotate(-90 225.6 168)">(TX3)14</text>
<text x="229.1" y="168.2" transform="rotate(-90 229.1 168.2)">(RX3)15</text>
<text x="232.7" y="168" transform="rotate(-90 232.7 168)">(TX2)16</text>
<text x="236.2" y="168.2" transform="rotate(-90 236.2 168.2)">(RX2)17</text>
<text x="239.7" y="168" transform="rotate(-90 239.7 168)">(TX1)18</text>
<text x="243.2" y="168.2" transform="rotate(-90 243.2 168.2)">(RX1)19</text>
<text x="246.8" y="168.5" transform="rotate(-90 246.8 168.5)">(SDA)20</text>
<text x="277.3" y="171.1">52</text>
<text x="283.3" y="173.4">28</text>
<text x="283.3" y="169.8">26</text>
<text x="295.6" y="173.4">29</text>
<text x="295.6" y="169.8">27</text>
<text x="301.6" y="171.1">51</text>
<text x="99.8" y="176.4" transform="rotate(-90 99.8 176.4)">1</text>
<text x="103.4" y="176.4" transform="rotate(-90 103.4 176.4)">2</text>
<text x="277.3" y="178.1">48</text>
<text x="277.3" y="174.6">50</text>
<text x="283.3" y="176.9">30</text>
<text x="295.6" y="176.9">31</text>
<text x="301.6" y="178.1">47</text>
<text x="301.6" y="174.6">49</text>
<text x="277.3" y="185.2">44</text>
<text x="277.3" y="181.6">46</text>
<text x="283.3" y="183.9">34</text>
<text x="283.3" y="180.4">32</text>
<text x="295.6" y="183.9">35</text>
<text x="295.6" y="180.4">33</text>
<text x="301.6" y="185.2">43</text>
<text x="301.6" y="181.6">45</text>
<text x="277.3" y="188.7">42</text>
<text x="283.3" y="191">38</text>
<text x="283.3" y="187.5">36</text>
<text x="295.6" y="191">39</text>
<text x="295.6" y="187.5">37</text>
<text x="301.6" y="188.7">41</text>
<text x="99.8" y="195.8" transform="rotate(-90 99.8 195.8)">1</text>
<text x="103.4" y="195.8" transform="rotate(-90 103.4 195.8)">2</text>
<text x="277.3" y="195.8">38</text>
<text x="277.3" y="192.2">40</text>
<text x="283.3" y="194.5">40</text>
<text x="295.6" y="194.5">41</text>
<text x="301.6" y="195.8">37</text>
<text x="301.6" y="192.2">39</text>
<text x="277.3" y="202.8">34</text>
<text x="277.3" y="199.3">36</text>
<text x="283.3" y="201.6">44</text>
<text x="283.3" y="198">42</text>
<text x="295.6" y="201.6">45</text>
<text x="295.6" y="198">43</text>
<text x="301.6" y="202.8">33</text>
<text x="301.6" y="199.3">35</text>
<text x="277.3" y="209.9">30</text>
<text x="277.3" y="206.3">32</text>
<text x="283.3" y="208.6">48</text>
<text x="283.3" y="205.1">46</text>
<text x="295.6" y="208.6">49</text>
<text x="295.6" y="205.1">47</text>
<text x="301.6" y="209.9">29</text>
<text x="301.6" y="206.3">31</text>
<text x="277.3" y="213.4">28</text>
<text x="283.3" y="215.7">52</text>
<text x="283.3" y="212.2">50</text>
<text x="295.6" y="215.7">53</text>
<text x="295.6" y="212.2">51</text>
<text x="301.6" y="213.4">27</text>
<text x="162.1" y="218.3" transform="rotate(-90 162.1 218.3)">NA</text>
<text x="165.6" y="218.3" transform="rotate(-90 165.6 218.3)">IOREF</text>
<text x="169.2" y="218.3" transform="rotate(-90 169.2 218.3)">RESET</text>
<text x="172.7" y="218.3" transform="rotate(-90 172.7 218.3)">3.3V</text>
<text x="176.2" y="218.3" transform="rotate(-90 176.2 218.3)">5V</text>
<text x="179.7" y="218.3" transform="rotate(-90 179.7 218.3)">GND</text>
<text x="183.3" y="218.3" transform="rotate(-90 183.3 218.3)">GND</text>
<text x="186.8" y="218.3" transform="rotate(-90 186.8 218.3)">Vin</text>
<text x="193.9" y="218.3" transform="rotate(-90 193.9 218.3)">A0</text>
<text x="197.4" y="218.3" transform="rotate(-90 197.4 218.3)">A1</text>
<text x="200.9" y="218.3" transform="rotate(-90 200.9 218.3)">A2</text>
<text x="204.4" y="218.3" transform="rotate(-90 204.4 218.3)">A3</text>
<text x="208" y="218.3" transform="rotate(-90 208 218.3)">A4</text>
<text x="211.5" y="218.3" transform="rotate(-90 211.5 218.3)">A5</text>
<text x="215" y="218.3" transform="rotate(-90 215 218.3)">A6</text>
<text x="218.5" y="218.3" transform="rotate(-90 218.5 218.3)">A7</text>
<text x="225.6" y="218.3" transform="rotate(-90 225.6 218.3)">A8</text>
<text x="229.1" y="218.3" transform="rotate(-90 229.1 218.3)">A9</text>
<text x="232.7" y="218.3" transform="rotate(-90 232.7 218.3)">A10</text>
<text x="236.2" y="218.3" transform="rotate(-90 236.2 218.3)">A11</text>
<text x="239.7" y="218.3" transform="rotate(-90 239.7 218.3)">A12</text>
<text x="243.2" y="218.3" transform="rotate(-90 243.2 218.3)">A13</text>
<text x="246.8" y="218.3" transform="rotate(-90 246.8 218.3)">A14</text>
<text x="250.3" y="218.3" transform="rotate(-90 250.3 218.3)">A15</text>
<text x="277.3" y="216.9">25</text>
<text x="283.3" y="219.2">GND GND</text>
<text x="301.6" y="216.9">26</text>
<text x="159.8" y="222.7" transform="rotate(-90 159.8 222.7)">1</text>
<text x="163.3" y="222.7" transform="rotate(-90 163.3 222.7)">2</text>
<text x="166.9" y="222.7" transform="rotate(-90 166.9 222.7)">3</text>
<text x="170.4" y="222.7" transform="rotate(-90 170.4 222.7)">4</text>
<text x="173.9" y="222.7" transform="rotate(-90 173.9 222.7)">5</text>
<text x="177.4" y="222.7" transform="rotate(-90 177.4 222.7)">6</text>
<text x="181" y="222.7" transform="rotate(-90 181 222.7)">7</text>
<text x="184.5" y="222.7" transform="rotate(-90 184.5 222.7)">8</text>
<text x="191.6" y="222.7" transform="rotate(-90 191.6 222.7)">9</text>
<text x="195.1" y="224.3" transform="rotate(-90 195.1 224.3)">10</text>
<text x="198.6" y="224.3" transform="rotate(-90 198.6 224.3)">11</text>
<text x="202.1" y="224.3" transform="rotate(-90 202.1 224.3)">12</text>
<text x="205.7" y="224.3" transform="rotate(-90 205.7 224.3)">13</text>
<text x="209.2" y="224.3" transform="rotate(-90 209.2 224.3)">14</text>
<text x="212.7" y="224.3" transform="rotate(-90 212.7 224.3)">15</text>
<text x="216.3" y="224.3" transform="rotate(-90 216.3 224.3)">16</text>
<text x="223.3" y="224.3" transform="rotate(-90 223.3 224.3)">17</text>
<text x="226.8" y="224.3" transform="rotate(-90 226.8 224.3)">18</text>
<text x="230.4" y="224.3" transform="rotate(-90 230.4 224.3)">19</text>
<text x="233.9" y="224.3" transform="rotate(-90 233.9 224.3)">20</text>
<text x="237.4" y="224.3" transform="rotate(-90 237.4 224.3)">21</text>
<text x="240.9" y="224.3" transform="rotate(-90 240.9 224.3)">22</text>
<text x="244.5" y="224.3" transform="rotate(-90 244.5 224.3)">23</text>
<text x="248" y="224.3" transform="rotate(-90 248 224.3)">24</text>
<text x="161.9" y="235.1" transform="rotate(-90 161.9 235.1)">8</text>
<text x="165.5" y="235.1" transform="rotate(-90 165.5 235.1)">7</text>
<text x="169" y="235.1" transform="rotate(-90 169 235.1)">6</text>
<text x="172.5" y="235.1" transform="rotate(-90 172.5 235.1)">5</text>
<text x="176" y="235.1" transform="rotate(-90 176 235.1)">4</text>
<text x="179.6" y="235.1" transform="rotate(-90 179.6 235.1)">3</text>
<text x="183.1" y="235.1" transform="rotate(-90 183.1 235.1)">2</text>
<text x="186.6" y="235.1" transform="rotate(-90 186.6 235.1)">1</text>
<text x="193.7" y="235.1" transform="rotate(-90 193.7 235.1)">8</text>
<text x="197.2" y="235.1" transform="rotate(-90 197.2 235.1)">7</text>
<text x="200.7" y="235.1" transform="rotate(-90 200.7 235.1)">6</text>
<text x="204.3" y="235.1" transform="rotate(-90 204.3 235.1)">5</text>
<text x="207.8" y="235.1" transform="rotate(-90 207.8 235.1)">4</text>
<text x="211.3" y="235.1" transform="rotate(-90 211.3 235.1)">3</text>
<text x="214.8" y="235.1" transform="rotate(-90 214.8 235.1)">2</text>
<text x="218.4" y="235.1" transform="rotate(-90 218.4 235.1)">1</text>
<text x="225.4" y="235.1" transform="rotate(-90 225.4 235.1)">8</text>
<text x="229" y="235.1" transform="rotate(-90 229 235.1)">7</text>
<text x="232.5" y="235.1" transform="rotate(-90 232.5 235.1)">6</text>
<text x="236" y="235.1" transform="rotate(-90 236 235.1)">5</text>
<text x="239.5" y="235.1" transform="rotate(-90 239.5 235.1)">4</text>
<text x="243.1" y="235.1" transform="rotate(-90 243.1 235.1)">3</text>
<text x="246.6" y="235.1" transform="rotate(-90 246.6 235.1)">2</text>
<text x="250.1" y="235.1" transform="rotate(-90 250.1 235.1)">1</text>
<text x="290.3" y="234.5" transform="rotate(-90 290.3 234.5)">2</text>
<text x="293.9" y="234.5" transform="rotate(-90 293.9 234.5)">1</text>
</g>
<g font-size="2.1" fill="#a54b4b">
<text x="230.3" y="52.1" transform="rotate(-90 230.3 52.1)">STATE</text>
<text x="233.9" y="52.1" transform="rotate(-90 233.9 52.1)">RX</text>
<text x="237.4" y="52.1" transform="rotate(-90 237.4 52.1)">TX</text>
<text x="240.9" y="52.1" transform="rotate(-90 240.9 52.1)">GND</text>
<text x="244.5" y="52.1" transform="rotate(-90 244.5 52.1)">+5V</text>
<text x="248" y="52.1" transform="rotate(-90 248 52.1)">EN</text>
<text x="228.6" y="61.1" transform="rotate(-90 228.6 61.1)">1</text>
<text x="232.1" y="61.1" transform="rotate(-90 232.1 61.1)">2</text>
<text x="235.7" y="61.1" transform="rotate(-90 235.7 61.1)">3</text>
<text x="239.2" y="61.1" transform="rotate(-90 239.2 61.1)">4</text>
<text x="242.7" y="61.1" transform="rotate(-90 242.7 61.1)">5</text>
<text x="246.2" y="61.1" transform="rotate(-90 246.2 61.1)">6</text>
</g>
<g font-size="1.8" fill="#000080">
<text x="194.8" y="47.2">gps neo-6m 24mm * 36</text>
<text x="247.6" y="45" transform="rotate(-90 247.6 45)">WIRELESS-BLUETOOTH-HC-05</text>
<text x="153.7" y="71.9">JST-XH 3P EURORACK POWER COPY</text>
<text x="233" y="71.9">HDR-F-2.54_1x6</text>
<text x="199.5" y="87.7">HDR-F-2.54_1x5</text>
<text x="138.1" y="96.6">HDR-F-2.54_1x8</text>
<text x="255.5" y="98.3">JST-XH 4P EURORACK POWER</text>
<text x="74.7" y="125.4" transform="rotate(-90 74.7 125.4)">JST-XH 4P EURORACK POWER</text>
</g>
</svg>
